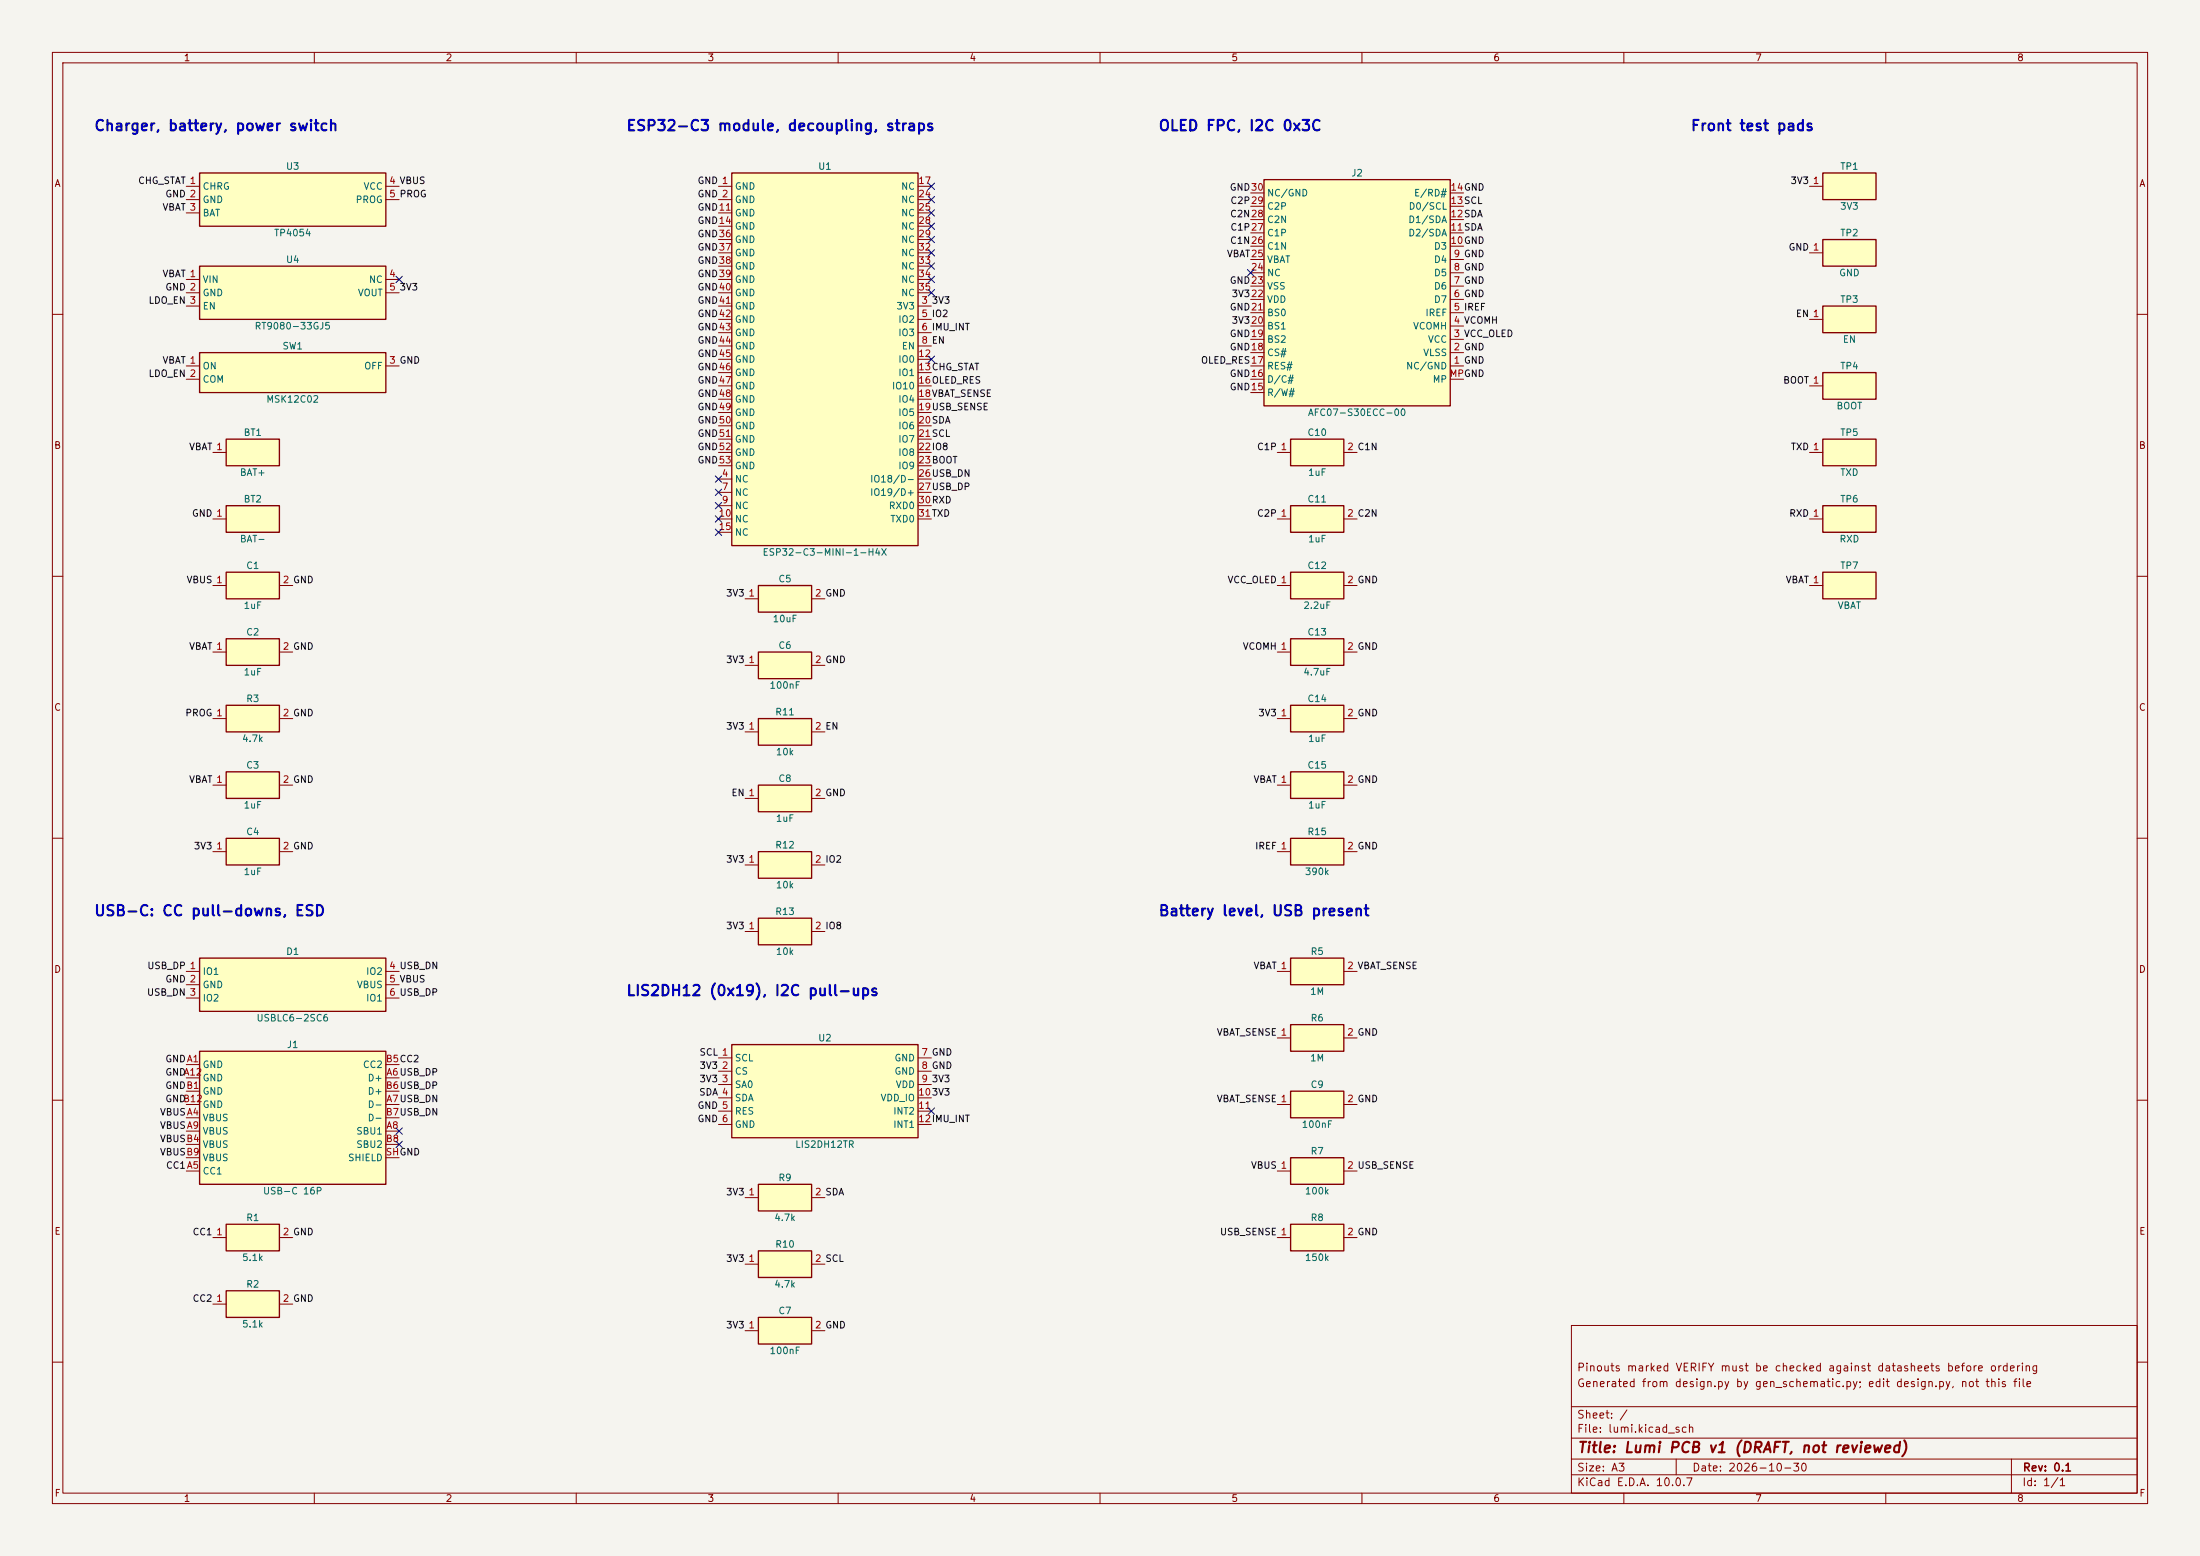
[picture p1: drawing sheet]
<svg xmlns="http://www.w3.org/2000/svg" width="420mm" height="297mm" viewBox="0 0 420 297" stroke-linecap="round" stroke-linejoin="round" font-family="sans-serif">
<path d="M0 0h420v297h-420z" fill="#f5f4ef" stroke="#f5f4ef" stroke-width=".19"/>
<g fill="none" stroke="#840000" stroke-width=".19">
<path d="M10 10h400v277h-400zM12 12h396v273h-396zM60 10v2M110 10v2M160 10v2M210 10v2M260 10v2M310 10v2M360 10v2M10 60h2M408 60h2M10 110h2"/>
<path d="M408 110h2M10 160h2M408 160h2M10 210h2M408 210h2M300 253h108v32h-108zM10 260h2M300 278.5h108M300 274.5h108M300 268.5h108M320 278.5v3M384 278.5v6.5"/>
<path d="M408 260h2M60 285v2M110 285v2M160 285v2M210 285v2M260 285v2M300 281.5h108M310 285v2M360 285v2"/>
</g>
<path d="M246.4 96.5h10.1v5.1h-10.1z" fill="#ffffc2"/>
<path d="M246.4 96.5h10.1v5.1h-10.1z" fill="none" stroke="#840000" stroke-width=".25"/>
<path d="M243.8 99.1h2.6M256.5 99.1h2.6" fill="none" stroke="#840000" stroke-width=".19"/>
<path d="M43.2 83.8h10.1v5.1h-10.1z" fill="#ffffc2"/>
<path d="M43.2 83.8h10.1v5.1h-10.1z" fill="none" stroke="#840000" stroke-width=".25"/>
<path d="M40.6 86.4h2.6" fill="none" stroke="#840000" stroke-width=".19"/>
<path d="M348 71.1h10.1v5.1h-10.1z" fill="#ffffc2"/>
<path d="M348 71.1h10.1v5.1h-10.1z" fill="none" stroke="#840000" stroke-width=".25"/>
<path d="M345.4 73.7h2.6" fill="none" stroke="#840000" stroke-width=".19"/>
<path d="M241.3 34.3h35.6v43.2h-35.6z" fill="#ffffc2"/>
<path d="M241.3 34.3h35.6v43.2h-35.6z" fill="none" stroke="#840000" stroke-width=".25"/>
<g fill="none" stroke="#840000" stroke-width=".19">
<path d="M238.8 39.4h2.5M238.8 36.8h2.5M276.9 39.4h2.5M276.9 36.8h2.5M238.8 59.7h2.5M238.8 57.2h2.5M238.8 54.6h2.5M238.8 52.1h2.5M238.8 49.5h2.5M238.8 47h2.5M238.8 44.5h2.5M238.8 41.9h2.5"/>
<path d="M276.9 59.7h2.5M276.9 57.2h2.5M276.9 54.6h2.5M276.9 52.1h2.5M276.9 49.5h2.5M276.9 47h2.5M276.9 44.5h2.5M276.9 41.9h2.5M238.8 69.9h2.5M238.8 67.3h2.5M238.8 64.8h2.5M238.8 62.2h2.5"/>
<path d="M238.8 74.9h2.5M238.8 72.4h2.5M276.9 69.9h2.5M276.9 67.3h2.5M276.9 64.8h2.5M276.9 62.2h2.5M276.9 72.4h2.5"/>
</g>
<path d="M144.8 162.6h10.1v5h-10.1z" fill="#ffffc2"/>
<path d="M144.8 162.6h10.1v5h-10.1z" fill="none" stroke="#840000" stroke-width=".25"/>
<path d="M142.2 165.1h2.6M154.9 165.1h2.6" fill="none" stroke="#840000" stroke-width=".19"/>
<path d="M144.8 251.5h10.1v5h-10.1z" fill="#ffffc2"/>
<path d="M144.8 251.5h10.1v5h-10.1z" fill="none" stroke="#840000" stroke-width=".25"/>
<path d="M142.2 254h2.6M154.9 254h2.6" fill="none" stroke="#840000" stroke-width=".19"/>
<path d="M144.8 111.8h10.1v5h-10.1z" fill="#ffffc2"/>
<path d="M144.8 111.8h10.1v5h-10.1z" fill="none" stroke="#840000" stroke-width=".25"/>
<path d="M142.2 114.3h2.6M154.9 114.3h2.6" fill="none" stroke="#840000" stroke-width=".19"/>
<path d="M144.8 175.3h10.1v5h-10.1z" fill="#ffffc2"/>
<path d="M144.8 175.3h10.1v5h-10.1z" fill="none" stroke="#840000" stroke-width=".25"/>
<path d="M142.2 177.8h2.6M154.9 177.8h2.6" fill="none" stroke="#840000" stroke-width=".19"/>
<path d="M348 33h10.1v5.1h-10.1z" fill="#ffffc2"/>
<path d="M348 33h10.1v5.1h-10.1z" fill="none" stroke="#840000" stroke-width=".25"/>
<path d="M345.4 35.6h2.6" fill="none" stroke="#840000" stroke-width=".19"/>
<path d="M144.8 124.5h10.1v5h-10.1z" fill="#ffffc2"/>
<path d="M144.8 124.5h10.1v5h-10.1z" fill="none" stroke="#840000" stroke-width=".25"/>
<path d="M142.2 127h2.6M154.9 127h2.6" fill="none" stroke="#840000" stroke-width=".19"/>
<path d="M348 96.5h10.1v5.1h-10.1z" fill="#ffffc2"/>
<path d="M348 96.5h10.1v5.1h-10.1z" fill="none" stroke="#840000" stroke-width=".25"/>
<path d="M345.4 99.1h2.6" fill="none" stroke="#840000" stroke-width=".19"/>
<path d="M43.2 233.7h10.1v5.1h-10.1z" fill="#ffffc2"/>
<path d="M43.2 233.7h10.1v5.1h-10.1z" fill="none" stroke="#840000" stroke-width=".25"/>
<path d="M40.6 236.2h2.6M53.3 236.2h2.6" fill="none" stroke="#840000" stroke-width=".19"/>
<path d="M38.1 182.9h35.6v10.1h-35.6z" fill="#ffffc2"/>
<path d="M38.1 182.9h35.6v10.1h-35.6z" fill="none" stroke="#840000" stroke-width=".25"/>
<path d="M35.6 185.4h2.5M35.6 188h2.5M35.6 190.5h2.5M73.7 185.4h2.5M73.7 188h2.5M73.7 190.5h2.5" fill="none" stroke="#840000" stroke-width=".19"/>
<path d="M43.2 147.3h10.1v5.1h-10.1z" fill="#ffffc2"/>
<path d="M43.2 147.3h10.1v5.1h-10.1z" fill="none" stroke="#840000" stroke-width=".25"/>
<path d="M40.6 149.9h2.6M53.3 149.9h2.6" fill="none" stroke="#840000" stroke-width=".19"/>
<path d="M43.2 134.6h10.1v5.1h-10.1z" fill="#ffffc2"/>
<path d="M43.2 134.6h10.1v5.1h-10.1z" fill="none" stroke="#840000" stroke-width=".25"/>
<path d="M40.6 137.2h2.6M53.3 137.2h2.6" fill="none" stroke="#840000" stroke-width=".19"/>
<path d="M43.2 121.9h10.1v5.1h-10.1z" fill="#ffffc2"/>
<path d="M43.2 121.9h10.1v5.1h-10.1z" fill="none" stroke="#840000" stroke-width=".25"/>
<path d="M40.6 124.5h2.6M53.3 124.5h2.6" fill="none" stroke="#840000" stroke-width=".19"/>
<path d="M43.2 109.2h10.1v5.1h-10.1z" fill="#ffffc2"/>
<path d="M43.2 109.2h10.1v5.1h-10.1z" fill="none" stroke="#840000" stroke-width=".25"/>
<path d="M40.6 111.8h2.6M53.3 111.8h2.6" fill="none" stroke="#840000" stroke-width=".19"/>
<path d="M246.4 182.9h10.1v5.1h-10.1z" fill="#ffffc2"/>
<path d="M246.4 182.9h10.1v5.1h-10.1z" fill="none" stroke="#840000" stroke-width=".25"/>
<path d="M243.8 185.4h2.6M256.5 185.4h2.6" fill="none" stroke="#840000" stroke-width=".19"/>
<path d="M43.2 96.5h10.1v5.1h-10.1z" fill="#ffffc2"/>
<path d="M43.2 96.5h10.1v5.1h-10.1z" fill="none" stroke="#840000" stroke-width=".25"/>
<path d="M40.6 99.1h2.6" fill="none" stroke="#840000" stroke-width=".19"/>
<path d="M38.1 200.7h35.6v25.4h-35.6z" fill="#ffffc2"/>
<path d="M38.1 200.7h35.6v25.4h-35.6z" fill="none" stroke="#840000" stroke-width=".25"/>
<g fill="none" stroke="#840000" stroke-width=".19">
<path d="M35.6 203.2h2.5M35.6 213.4h2.5M35.6 205.7h2.5M35.6 210.8h2.5M35.6 215.9h2.5M35.6 208.3h2.5M35.6 218.4h2.5M73.7 203.2h2.5M73.7 213.4h2.5M73.7 205.7h2.5M73.7 210.8h2.5M73.7 215.9h2.5"/>
<path d="M73.7 208.3h2.5M73.7 218.4h2.5M35.6 223.5h2.5M35.6 221h2.5M73.7 221h2.5"/>
</g>
<path d="M246.4 83.8h10.1v5.1h-10.1z" fill="#ffffc2"/>
<path d="M246.4 83.8h10.1v5.1h-10.1z" fill="none" stroke="#840000" stroke-width=".25"/>
<path d="M243.8 86.4h2.6M256.5 86.4h2.6" fill="none" stroke="#840000" stroke-width=".19"/>
<path d="M246.4 109.2h10.1v5.1h-10.1z" fill="#ffffc2"/>
<path d="M246.4 109.2h10.1v5.1h-10.1z" fill="none" stroke="#840000" stroke-width=".25"/>
<path d="M243.8 111.8h2.6M256.5 111.8h2.6" fill="none" stroke="#840000" stroke-width=".19"/>
<path d="M139.7 33h35.6v71.1h-35.6z" fill="#ffffc2"/>
<path d="M139.7 33h35.6v71.1h-35.6z" fill="none" stroke="#840000" stroke-width=".25"/>
<g fill="none" stroke="#840000" stroke-width=".19">
<path d="M137.2 35.6h2.5M137.2 38.1h2.5M175.3 35.6h2.5M175.3 38.1h2.5M137.2 58.4h2.5M137.2 40.6h2.5M137.2 43.2h2.5M137.2 45.7h2.5M137.2 48.3h2.5M137.2 50.8h2.5M137.2 53.3h2.5M137.2 55.9h2.5"/>
<path d="M175.3 58.4h2.5M175.3 40.6h2.5M175.3 43.2h2.5M175.3 45.7h2.5M175.3 48.3h2.5M175.3 50.8h2.5M175.3 53.3h2.5M175.3 55.9h2.5M137.2 61h2.5M137.2 63.5h2.5M137.2 66h2.5M137.2 68.6h2.5"/>
<path d="M137.2 71.1h2.5M137.2 73.7h2.5M137.2 76.2h2.5M137.2 78.7h2.5M175.3 61h2.5M175.3 63.5h2.5M175.3 66h2.5M175.3 68.6h2.5M175.3 71.1h2.5M175.3 73.7h2.5M175.3 76.2h2.5M175.3 78.7h2.5"/>
<path d="M137.2 91.4h2.5M137.2 94h2.5M137.2 96.5h2.5M137.2 99.1h2.5M137.2 81.3h2.5M137.2 83.8h2.5M137.2 86.4h2.5M137.2 88.9h2.5M175.3 91.4h2.5M175.3 94h2.5M175.3 96.5h2.5M175.3 99.1h2.5"/>
<path d="M175.3 81.3h2.5M175.3 83.8h2.5M175.3 86.4h2.5M175.3 88.9h2.5M137.2 101.6h2.5"/>
</g>
<path d="M139.7 199.4h35.6v17.8h-35.6z" fill="#ffffc2"/>
<path d="M139.7 199.4h35.6v17.8h-35.6z" fill="none" stroke="#840000" stroke-width=".25"/>
<path d="M137.2 201.9h2.5M137.2 204.5h2.5M137.2 207h2.5M137.2 209.6h2.5M137.2 212.1h2.5M137.2 214.6h2.5M175.3 201.9h2.5M175.3 204.5h2.5M175.3 207h2.5M175.3 209.6h2.5M175.3 212.1h2.5M175.3 214.6h2.5" fill="none" stroke="#840000" stroke-width=".19"/>
<path d="M348 109.2h10.1v5.1h-10.1z" fill="#ffffc2"/>
<path d="M348 109.2h10.1v5.1h-10.1z" fill="none" stroke="#840000" stroke-width=".25"/>
<path d="M345.4 111.8h2.6" fill="none" stroke="#840000" stroke-width=".19"/>
<path d="M144.8 137.2h10.1v5h-10.1z" fill="#ffffc2"/>
<path d="M144.8 137.2h10.1v5h-10.1z" fill="none" stroke="#840000" stroke-width=".25"/>
<path d="M142.2 139.7h2.6M154.9 139.7h2.6" fill="none" stroke="#840000" stroke-width=".19"/>
<path d="M38.1 50.8h35.6v10.2h-35.6z" fill="#ffffc2"/>
<path d="M38.1 50.8h35.6v10.2h-35.6z" fill="none" stroke="#840000" stroke-width=".25"/>
<path d="M35.6 53.3h2.5M35.6 55.9h2.5M35.6 58.4h2.5M73.7 53.3h2.5M73.7 55.9h2.5" fill="none" stroke="#840000" stroke-width=".19"/>
<path d="M43.2 246.4h10.1v5.1h-10.1z" fill="#ffffc2"/>
<path d="M43.2 246.4h10.1v5.1h-10.1z" fill="none" stroke="#840000" stroke-width=".25"/>
<path d="M40.6 248.9h2.6M53.3 248.9h2.6" fill="none" stroke="#840000" stroke-width=".19"/>
<path d="M144.8 226.1h10.1v5h-10.1z" fill="#ffffc2"/>
<path d="M144.8 226.1h10.1v5h-10.1z" fill="none" stroke="#840000" stroke-width=".25"/>
<path d="M142.2 228.6h2.6M154.9 228.6h2.6" fill="none" stroke="#840000" stroke-width=".19"/>
<path d="M38.1 33h35.6v10.2h-35.6z" fill="#ffffc2"/>
<path d="M38.1 33h35.6v10.2h-35.6z" fill="none" stroke="#840000" stroke-width=".25"/>
<path d="M35.6 35.6h2.5M35.6 38.1h2.5M73.7 35.6h2.5M73.7 38.1h2.5M35.6 40.6h2.5" fill="none" stroke="#840000" stroke-width=".19"/>
<path d="M38.1 67.3h35.6v7.6h-35.6z" fill="#ffffc2"/>
<path d="M38.1 67.3h35.6v7.6h-35.6z" fill="none" stroke="#840000" stroke-width=".25"/>
<path d="M35.6 69.9h2.5M35.6 72.4h2.5M73.7 69.9h2.5" fill="none" stroke="#840000" stroke-width=".19"/>
<path d="M348 83.8h10.1v5.1h-10.1z" fill="#ffffc2"/>
<path d="M348 83.8h10.1v5.1h-10.1z" fill="none" stroke="#840000" stroke-width=".25"/>
<path d="M345.4 86.4h2.6" fill="none" stroke="#840000" stroke-width=".19"/>
<path d="M348 58.4h10.1v5.1h-10.1z" fill="#ffffc2"/>
<path d="M348 58.4h10.1v5.1h-10.1z" fill="none" stroke="#840000" stroke-width=".25"/>
<path d="M345.4 61h2.6" fill="none" stroke="#840000" stroke-width=".19"/>
<path d="M144.8 149.9h10.1v5h-10.1z" fill="#ffffc2"/>
<path d="M144.8 149.9h10.1v5h-10.1z" fill="none" stroke="#840000" stroke-width=".25"/>
<path d="M142.2 152.4h2.6M154.9 152.4h2.6" fill="none" stroke="#840000" stroke-width=".19"/>
<path d="M348 45.7h10.1v5.1h-10.1z" fill="#ffffc2"/>
<path d="M348 45.7h10.1v5.1h-10.1z" fill="none" stroke="#840000" stroke-width=".25"/>
<path d="M345.4 48.3h2.6" fill="none" stroke="#840000" stroke-width=".19"/>
<path d="M144.8 238.8h10.1v5h-10.1z" fill="#ffffc2"/>
<path d="M144.8 238.8h10.1v5h-10.1z" fill="none" stroke="#840000" stroke-width=".25"/>
<path d="M142.2 241.3h2.6M154.9 241.3h2.6" fill="none" stroke="#840000" stroke-width=".19"/>
<path d="M43.2 160h10.1v5.1h-10.1z" fill="#ffffc2"/>
<path d="M43.2 160h10.1v5.1h-10.1z" fill="none" stroke="#840000" stroke-width=".25"/>
<path d="M40.6 162.6h2.6M53.3 162.6h2.6" fill="none" stroke="#840000" stroke-width=".19"/>
<path d="M246.4 147.3h10.1v5.1h-10.1z" fill="#ffffc2"/>
<path d="M246.4 147.3h10.1v5.1h-10.1z" fill="none" stroke="#840000" stroke-width=".25"/>
<path d="M243.8 149.9h2.6M256.5 149.9h2.6" fill="none" stroke="#840000" stroke-width=".19"/>
<path d="M246.4 160h10.1v5.1h-10.1z" fill="#ffffc2"/>
<path d="M246.4 160h10.1v5.1h-10.1z" fill="none" stroke="#840000" stroke-width=".25"/>
<path d="M243.8 162.6h2.6M256.5 162.6h2.6" fill="none" stroke="#840000" stroke-width=".19"/>
<path d="M246.4 195.6h10.1v5.1h-10.1z" fill="#ffffc2"/>
<path d="M246.4 195.6h10.1v5.1h-10.1z" fill="none" stroke="#840000" stroke-width=".25"/>
<path d="M243.8 198.1h2.6M256.5 198.1h2.6" fill="none" stroke="#840000" stroke-width=".19"/>
<path d="M246.4 208.3h10.1v5.1h-10.1z" fill="#ffffc2"/>
<path d="M246.4 208.3h10.1v5.1h-10.1z" fill="none" stroke="#840000" stroke-width=".25"/>
<path d="M243.8 210.8h2.6M256.5 210.8h2.6" fill="none" stroke="#840000" stroke-width=".19"/>
<path d="M246.4 221h10.1v5.1h-10.1z" fill="#ffffc2"/>
<path d="M246.4 221h10.1v5.1h-10.1z" fill="none" stroke="#840000" stroke-width=".25"/>
<path d="M243.8 223.5h2.6M256.5 223.5h2.6" fill="none" stroke="#840000" stroke-width=".19"/>
<path d="M246.4 233.7h10.1v5.1h-10.1z" fill="#ffffc2"/>
<path d="M246.4 233.7h10.1v5.1h-10.1z" fill="none" stroke="#840000" stroke-width=".25"/>
<path d="M243.8 236.2h2.6M256.5 236.2h2.6" fill="none" stroke="#840000" stroke-width=".19"/>
<path d="M246.4 121.9h10.1v5.1h-10.1z" fill="#ffffc2"/>
<path d="M246.4 121.9h10.1v5.1h-10.1z" fill="none" stroke="#840000" stroke-width=".25"/>
<path d="M243.8 124.5h2.6M256.5 124.5h2.6" fill="none" stroke="#840000" stroke-width=".19"/>
<path d="M246.4 134.6h10.1v5.1h-10.1z" fill="#ffffc2"/>
<path d="M246.4 134.6h10.1v5.1h-10.1z" fill="none" stroke="#840000" stroke-width=".25"/>
<path d="M243.8 137.2h2.6M256.5 137.2h2.6" fill="none" stroke="#840000" stroke-width=".19"/>
<g fill="none" stroke="#000084" stroke-width=".19">
<path d="M177.2 37.5l1.2 1.2M177.2 35l1.2 1.2M178.4 37.5l-1.2 1.2M178.4 35l-1.2 1.2M75.6 52.7l1.2 1.2M76.8 52.7l-1.2 1.2M177.2 55.3l1.2 1.2M177.2 42.6l1.2 1.2M177.2 50.2l1.2 1.2M177.2 45.1l1.2 1.2M177.2 40l1.2 1.2M177.2 52.7l1.2 1.2"/>
<path d="M177.2 47.7l1.2 1.2M178.4 55.3l-1.2 1.2M178.4 42.6l-1.2 1.2M178.4 50.2l-1.2 1.2M178.4 45.1l-1.2 1.2M178.4 40l-1.2 1.2M178.4 52.7l-1.2 1.2M178.4 47.7l-1.2 1.2M238.2 51.5l1.2 1.2M239.4 51.5l-1.2 1.2M177.2 68l1.2 1.2M178.4 68l-1.2 1.2"/>
<path d="M136.6 90.8l1.2 1.2M136.6 93.4l1.2 1.2M136.6 95.9l1.2 1.2M136.6 98.5l1.2 1.2M137.8 90.8l-1.2 1.2M137.8 93.4l-1.2 1.2M137.8 95.9l-1.2 1.2M137.8 98.5l-1.2 1.2M136.6 101l1.2 1.2M137.8 101l-1.2 1.2M75.6 215.3l1.2 1.2M75.6 217.8l1.2 1.2"/>
<path d="M76.8 215.3l-1.2 1.2M76.8 217.8l-1.2 1.2M177.2 211.5l1.2 1.2M178.4 211.5l-1.2 1.2"/>
</g>
<g font-size="2" fill="#0000c2">
<text x="17.8" y="25.5">Charger, battery, power switch</text>
<text x="119.4" y="25.5">ESP32-C3 module, decoupling, straps</text>
<text x="221" y="25.5">OLED FPC, I2C 0x3C</text>
<text x="322.6" y="25.5">Front test pads</text>
<text x="17.8" y="175.3">USB-C: CC pull-downs, ESD</text>
<text x="221" y="175.3">Battery level, USB present</text>
<text x="119.4" y="190.6">LIS2DH12 (0x19), I2C pull-ups</text>
</g>
<text font-size="2" fill="#840000" x="301" y="277.8">Title: Lumi PCB v1 (DRAFT, not reviewed)</text>
<g font-size="1.5" fill="#840000">
<text x="300.9" y="262.1">Pinouts marked VERIFY must be checked against datasheets before ordering</text>
<text x="300.9" y="265.1">Generated from design.py by gen_schematic.py; edit design.py, not this file</text>
<text x="300.9" y="273.8">File: lumi.kicad_sch</text>
<text x="300.9" y="271.1">Sheet: /</text>
<text x="300.9" y="281.2">Size: A3</text>
<text x="322.9" y="281.2">Date: 2026-10-30</text>
<text x="386" y="281.2">Rev: 0.1</text>
<text x="300.9" y="284">KiCad E.D.A. 10.0.7</text>
<text x="385.9" y="284">Id: 1/1</text>
</g>
<g font-size="1.3" fill="#840000">
<text x="35" y="12">1</text>
<text x="85" y="12">2</text>
<text x="135" y="12">3</text>
<text x="185" y="12">4</text>
<text x="235" y="12">5</text>
<text x="285" y="12">6</text>
<text x="335" y="12">7</text>
<text x="385" y="12">8</text>
<text x="10.3" y="36">A</text>
<text x="408.3" y="36">A</text>
<text x="10.2" y="86">B</text>
<text x="408.2" y="86">B</text>
<text x="10.2" y="136">C</text>
<text x="408.2" y="136">C</text>
<text x="10.2" y="186">D</text>
<text x="408.2" y="186">D</text>
<text x="10.3" y="236">E</text>
<text x="408.3" y="236">E</text>
<text x="10.3" y="286">F</text>
<text x="35" y="287">1</text>
<text x="85" y="287">2</text>
<text x="135" y="287">3</text>
<text x="185" y="287">4</text>
<text x="235" y="287">5</text>
<text x="285" y="287">6</text>
<text x="335" y="287">7</text>
<text x="385" y="287">8</text>
<text x="408.3" y="286">F</text>
</g>
<g font-size="1.3" fill="#0f0f0f">
<text x="26.3" y="35.4">CHG_STAT 1</text>
<text x="133.1" y="35.4">GND 1</text>
<text x="341.7" y="35.4">3V3</text>
<text x="30.9" y="40.5">VBAT 3</text>
<text x="31.5" y="38">GND 2</text>
<text x="133.1" y="38">GND 2</text>
<text x="133.1" y="40.5">GND11</text>
<text x="234.7" y="36.7">GND30</text>
<text x="234.7" y="41.8">C2N28</text>
<text x="234.8" y="39.2">C2P29</text>
<text x="133.1" y="43.1">GND14</text>
<text x="133.1" y="45.6">GND36</text>
<text x="234.7" y="46.9">C1N26</text>
<text x="234.8" y="44.3">C1P27</text>
<text x="30.9" y="53.2">VBAT 1</text>
<text x="133.1" y="48.1">GND37</text>
<text x="133.1" y="50.7">GND38</text>
<text x="133.1" y="53.2">GND39</text>
<text x="234.1" y="49.4">VBAT25</text>
<text x="341.3" y="48.1">GND 1</text>
<text x="28.3" y="58.3">LDO_EN 3</text>
<text x="31.5" y="55.8">GND 2</text>
<text x="76.2" y="55.8">3V3</text>
<text x="133.1" y="58.3">GND41</text>
<text x="133.1" y="55.8">GND40</text>
<text x="177.8" y="58.3">3V3</text>
<text x="234.7" y="54.5">GND23</text>
<text x="234.7" y="59.6">GND21</text>
<text x="235" y="57">3V322</text>
<text x="133.1" y="60.8">GND42</text>
<text x="133.1" y="63.4">GND43</text>
<text x="133.1" y="65.9">GND44</text>
<text x="234.7" y="64.6">GND19</text>
<text x="235" y="62.1">3V320</text>
<text x="342.7" y="60.8">EN 1</text>
<text x="30.9" y="69.7">VBAT 1</text>
<text x="133.1" y="68.5">GND45</text>
<text x="133.1" y="71">GND46</text>
<text x="229.2" y="69.7">OLED_RES17</text>
<text x="234.7" y="67.2">GND18</text>
<text x="28.3" y="72.3">LDO_EN 2</text>
<text x="133.1" y="73.5">GND47</text>
<text x="133.1" y="76.1">GND48</text>
<text x="234.7" y="72.3">GND16</text>
<text x="234.7" y="74.8">GND15</text>
<text x="340.3" y="73.5">BOOT 1</text>
<text x="133.1" y="78.6">GND49</text>
<text x="133.1" y="81.2">GND50</text>
<text x="133.1" y="83.7">GND51</text>
<text x="36" y="86.2">VBAT 1</text>
<text x="133.1" y="86.2">GND52</text>
<text x="133.1" y="88.8">GND53</text>
<text x="239.9" y="86.2">C1P 1</text>
<text x="341.8" y="86.2">TXD 1</text>
<text x="36.5" y="98.9">GND 1</text>
<text x="239.9" y="98.9">C2P 1</text>
<text x="341.5" y="98.9">RXD 1</text>
<text x="35.5" y="111.6">VBUS 1</text>
<text x="234.2" y="111.6">VCC_OLED 1</text>
<text x="340.8" y="111.6">VBAT 1</text>
<text x="138.5" y="114.2">3V3</text>
<text x="36" y="124.3">VBAT 1</text>
<text x="237.1" y="124.3">VCOMH 1</text>
<text x="138.5" y="126.9">3V3</text>
<text x="35.3" y="137">PROG 1</text>
<text x="240.1" y="137">3V3</text>
<text x="138.5" y="139.6">3V3</text>
<text x="36" y="149.7">VBAT 1</text>
<text x="239.2" y="149.7">VBAT 1</text>
<text x="139.5" y="152.3">EN 1</text>
<text x="36.9" y="162.4">3V3</text>
<text x="138.5" y="165">3V3</text>
<text x="239.5" y="162.4">IREF 1</text>
<text x="138.5" y="177.7">3V3</text>
<text x="28" y="185.3">USB_DP 1</text>
<text x="239.2" y="185.3">VBAT 1</text>
<text x="28" y="190.4">USB_DN 3</text>
<text x="31.5" y="187.8">GND 2</text>
<text x="232.2" y="198">VBAT_SENSE 1</text>
<text x="31.5" y="203.1">GNDA1</text>
<text x="133.4" y="201.8">SCL 1</text>
<text x="31.5" y="205.6">GND</text>
<text x="31.5" y="208.2">GNDB1</text>
<text x="133.4" y="209.4">SDA 4</text>
<text x="133.4" y="206.9">3V3</text>
<text x="133.4" y="204.3">3V3</text>
<text x="177.8" y="206.9">3V3</text>
<text x="30.4" y="213.2">VBUSA4</text>
<text x="30.4" y="215.8">VBUSA9</text>
<text x="31.5" y="210.7">GND</text>
<text x="133.1" y="214.5">GND 6</text>
<text x="133.1" y="212">GND 5</text>
<text x="232.2" y="210.7">VBAT_SENSE 1</text>
<text x="30.4" y="218.3">VBUSB4</text>
<text x="30.4" y="220.9">VBUSB9</text>
<text x="31.6" y="223.4">CC1A5</text>
<text x="238.7" y="223.4">VBUS 1</text>
<text x="138.5" y="228.5">3V3</text>
<text x="36.7" y="236.1">CC1</text>
<text x="232.8" y="236.1">USB_SENSE 1</text>
<text x="138.5" y="241.2">3V3</text>
<text x="36.7" y="248.8">CC2</text>
<text x="138.5" y="253.9">3V3</text>
</g>
<g font-size="1.3" fill="#006464">
<text x="54.5" y="32.7">U3</text>
<text x="156.1" y="32.7">U1</text>
<text x="257.9" y="34">J2</text>
<text x="351.2" y="32.7">TP1</text>
<text x="38.6" y="36.5">CHRG</text>
<text x="38.6" y="39.1">GND</text>
<text x="38.6" y="41.6">BAT</text>
<text x="67.8" y="39.1">PROG</text>
<text x="69.3" y="36.5">VCC</text>
<text x="140.2" y="36.5">GND</text>
<text x="140.2" y="39.1">GND</text>
<text x="140.2" y="41.6">GND</text>
<text x="171.9" y="36.5">NC</text>
<text x="171.9" y="39.1">NC</text>
<text x="171.9" y="41.6">NC</text>
<text x="241.8" y="40.3">C2P</text>
<text x="241.8" y="37.8">NC/GND</text>
<text x="268.8" y="40.3">D0/SCL</text>
<text x="269.8" y="37.8">E/RD#</text>
<text x="351.2" y="40.3">3V3</text>
<text x="52.2" y="45.4">TP4054</text>
<text x="140.2" y="44.1">GND</text>
<text x="140.2" y="46.7">GND</text>
<text x="171.9" y="44.1">NC</text>
<text x="171.9" y="46.7">NC</text>
<text x="241.8" y="48">C1N</text>
<text x="241.8" y="45.4">C1P</text>
<text x="241.8" y="42.9">C2N</text>
<text x="268.7" y="45.4">D2/SDA</text>
<text x="268.7" y="42.9">D1/SDA</text>
<text x="273.6" y="48">D3</text>
<text x="351.2" y="45.4">TP2</text>
<text x="54.5" y="50.5">U4</text>
<text x="140.2" y="49.2">GND</text>
<text x="140.2" y="51.8">GND</text>
<text x="171.9" y="49.2">NC</text>
<text x="171.9" y="51.8">NC</text>
<text x="241.8" y="53">NC</text>
<text x="241.8" y="50.5">VBAT</text>
<text x="273.6" y="53">D5</text>
<text x="273.6" y="50.5">D4</text>
<text x="351" y="53">GND</text>
<text x="38.6" y="54.3">VIN</text>
<text x="38.6" y="56.8">GND</text>
<text x="38.6" y="59.4">EN</text>
<text x="68.2" y="56.8">VOUT</text>
<text x="70.3" y="54.3">NC</text>
<text x="140.2" y="54.3">GND</text>
<text x="140.2" y="56.8">GND</text>
<text x="140.2" y="59.4">GND</text>
<text x="171" y="59.4">3V3</text>
<text x="171.9" y="54.3">NC</text>
<text x="171.9" y="56.8">NC</text>
<text x="241.8" y="58.1">VDD</text>
<text x="241.8" y="55.6">VSS</text>
<text x="273.6" y="58.1">D7</text>
<text x="273.6" y="55.6">D6</text>
<text x="351.2" y="58.1">TP3</text>
<text x="48.5" y="63.2">RT9080-33GJ5</text>
<text x="140.2" y="61.9">GND</text>
<text x="140.2" y="64.5">GND</text>
<text x="171.4" y="61.9">IO2</text>
<text x="171.4" y="64.5">IO3</text>
<text x="241.8" y="65.7">BS2</text>
<text x="241.8" y="63.2">BS1</text>
<text x="241.8" y="60.7">BS0</text>
<text x="269.7" y="63.2">VCOMH</text>
<text x="272" y="60.7">IREF</text>
<text x="272.5" y="65.7">VCC</text>
<text x="351.7" y="65.7">EN</text>
<text x="38.6" y="70.8">ON</text>
<text x="53.8" y="67">SW1</text>
<text x="69.4" y="70.8">OFF</text>
<text x="140.2" y="67">GND</text>
<text x="140.2" y="69.5">GND</text>
<text x="171.4" y="69.5">IO0</text>
<text x="172" y="67">EN</text>
<text x="241.8" y="70.8">RES#</text>
<text x="241.8" y="68.3">CS#</text>
<text x="268.3" y="70.8">NC/GND</text>
<text x="271.6" y="68.3">VLSS</text>
<text x="351.2" y="70.8">TP4</text>
<text x="38.6" y="73.4">COM</text>
<text x="50.7" y="77.2">MSK12C02</text>
<text x="140.2" y="72.1">GND</text>
<text x="140.2" y="74.6">GND</text>
<text x="140.2" y="77.2">GND</text>
<text x="170.2" y="74.6">IO10</text>
<text x="171.4" y="72.1">IO1</text>
<text x="171.4" y="77.2">IO4</text>
<text x="241.8" y="75.9">R/W#</text>
<text x="241.8" y="73.4">D/C#</text>
<text x="273.4" y="73.4">MP</text>
<text x="46.4" y="83.5">BT1</text>
<text x="140.2" y="79.7">GND</text>
<text x="140.2" y="82.2">GND</text>
<text x="171.4" y="79.7">IO5</text>
<text x="171.4" y="82.2">IO6</text>
<text x="249.5" y="83.5">C10</text>
<text x="249.6" y="79.7">AFC07-S30ECC-00</text>
<text x="350.5" y="78.4">BOOT</text>
<text x="351.2" y="83.5">TP5</text>
<text x="140.2" y="84.8">GND</text>
<text x="140.2" y="87.3">GND</text>
<text x="140.2" y="89.9">GND</text>
<text x="171.4" y="84.8">IO7</text>
<text x="171.4" y="87.3">IO8</text>
<text x="171.4" y="89.9">IO9</text>
<text x="45.7" y="91.1">BAT+</text>
<text x="140.2" y="92.4">NC</text>
<text x="140.2" y="94.9">NC</text>
<text x="166" y="92.4">IO18/D-</text>
<text x="166" y="94.9">IO19/D+</text>
<text x="249.6" y="91.1">1uF</text>
<text x="351.2" y="91.1">TXD</text>
<text x="46.4" y="96.2">BT2</text>
<text x="140.2" y="97.5">NC</text>
<text x="140.2" y="100">NC</text>
<text x="169.6" y="97.5">RXD0</text>
<text x="169.9" y="100">TXD0</text>
<text x="249.5" y="96.2">C11</text>
<text x="351.2" y="96.2">TP6</text>
<text x="45.7" y="103.8">BAT-</text>
<text x="140.2" y="102.6">NC</text>
<text x="145.5" y="106.4">ESP32-C3-MINI-1-H4X</text>
<text x="249.6" y="103.8">1uF</text>
<text x="351.1" y="103.8">RXD</text>
<text x="46.9" y="108.9">C1</text>
<text x="148.5" y="111.5">C5</text>
<text x="249.5" y="108.9">C12</text>
<text x="351.2" y="108.9">TP7</text>
<text x="46.4" y="116.5">1uF</text>
<text x="147.4" y="119.1">10uF</text>
<text x="248.7" y="116.5">2.2uF</text>
<text x="350.7" y="116.5">VBAT</text>
<text x="46.9" y="121.6">C2</text>
<text x="148.5" y="124.2">C6</text>
<text x="249.5" y="121.6">C13</text>
<text x="46.4" y="129.2">1uF</text>
<text x="146.8" y="131.8">100nF</text>
<text x="248.7" y="129.2">4.7uF</text>
<text x="46.9" y="134.3">R3</text>
<text x="147.9" y="136.9">R11</text>
<text x="249.5" y="134.3">C14</text>
<text x="46.1" y="141.9">4.7k</text>
<text x="249.6" y="141.9">1uF</text>
<text x="46.9" y="147">C3</text>
<text x="148" y="144.5">10k</text>
<text x="148.5" y="149.6">C8</text>
<text x="249.5" y="147">C15</text>
<text x="46.4" y="154.6">1uF</text>
<text x="249.6" y="154.6">1uF</text>
<text x="46.9" y="159.7">C4</text>
<text x="148" y="157.2">1uF</text>
<text x="249.5" y="159.7">R15</text>
<text x="46.4" y="167.3">1uF</text>
<text x="147.9" y="162.3">R12</text>
<text x="249" y="167.3">390k</text>
<text x="148" y="169.9">10k</text>
<text x="147.9" y="175">R13</text>
<text x="54.5" y="182.6">D1</text>
<text x="148" y="182.6">10k</text>
<text x="250.1" y="182.6">R5</text>
<text x="38.6" y="186.4">IO1</text>
<text x="38.6" y="188.9">GND</text>
<text x="38.6" y="191.5">IO2</text>
<text x="68" y="188.9">VBUS</text>
<text x="69.8" y="186.4">IO2</text>
<text x="69.8" y="191.5">IO1</text>
<text x="250" y="190.2">1M</text>
<text x="48.9" y="195.3">USBLC6-2SC6</text>
<text x="250.1" y="195.3">R6</text>
<text x="54.7" y="200.4">J1</text>
<text x="140.2" y="202.9">SCL</text>
<text x="156.1" y="199.1">U2</text>
<text x="170.7" y="202.9">GND</text>
<text x="250" y="202.9">1M</text>
<text x="38.6" y="204.2">GND</text>
<text x="38.6" y="206.7">GND</text>
<text x="38.6" y="209.2">GND</text>
<text x="69.2" y="204.2">CC2</text>
<text x="70.1" y="206.7">D+</text>
<text x="70.1" y="209.2">D+</text>
<text x="140.2" y="205.4">CS</text>
<text x="140.2" y="208">SA0</text>
<text x="170.7" y="205.4">GND</text>
<text x="170.9" y="208">VDD</text>
<text x="250.1" y="208">C9</text>
<text x="38.6" y="214.3">VBUS</text>
<text x="38.6" y="211.8">GND</text>
<text x="70.1" y="211.8">D-</text>
<text x="70.1" y="214.3">D-</text>
<text x="140.2" y="210.5">SDA</text>
<text x="140.2" y="213.1">RES</text>
<text x="140.2" y="215.6">GND</text>
<text x="168" y="210.5">VDD_IO</text>
<text x="170.4" y="213.1">INT2</text>
<text x="170.4" y="215.6">INT1</text>
<text x="248.4" y="215.6">100nF</text>
<text x="38.6" y="216.9">VBUS</text>
<text x="38.6" y="219.4">VBUS</text>
<text x="38.6" y="221.9">VBUS</text>
<text x="66.3" y="221.9">SHIELD</text>
<text x="67.9" y="216.9">SBU1</text>
<text x="67.9" y="219.4">SBU2</text>
<text x="151.7" y="219.4">LIS2DH12TR</text>
<text x="250.1" y="220.7">R7</text>
<text x="38.6" y="224.5">CC1</text>
<text x="148.5" y="225.8">R9</text>
<text x="46.9" y="233.4">R1</text>
<text x="50.1" y="228.3">USB-C 16P</text>
<text x="147.7" y="233.4">4.7k</text>
<text x="249" y="228.3">100k</text>
<text x="250.1" y="233.4">R8</text>
<text x="147.9" y="238.5">R10</text>
<text x="46.1" y="241">5.1k</text>
<text x="249" y="241">150k</text>
<text x="46.9" y="246.1">R2</text>
<text x="147.7" y="246.1">4.7k</text>
<text x="148.5" y="251.2">C7</text>
<text x="46.1" y="253.7">5.1k</text>
<text x="146.8" y="258.8">100nF</text>
</g>
<g font-size="1.3" fill="#a90000">
<text x="74.2" y="35.4">4 VBUS</text>
<text x="175.2" y="35.4">17</text>
<text x="346" y="35.4">1</text>
<text x="74.2" y="38">5 PROG</text>
<text x="175.2" y="38">24</text>
<text x="175.2" y="40.5">25</text>
<text x="276.8" y="41.8">12SDA</text>
<text x="276.8" y="39.2">13SCL</text>
<text x="276.8" y="36.7">14GND</text>
<text x="175.2" y="43">28</text>
<text x="175.2" y="45.6">29</text>
<text x="276.8" y="46.9">10GND</text>
<text x="276.8" y="44.3">11SDA</text>
<text x="74.2" y="53.2">4</text>
<text x="175.2" y="48.1">32</text>
<text x="175.2" y="50.7">33</text>
<text x="175.2" y="53.2">34</text>
<text x="238.7" y="51.9">24</text>
<text x="277.4" y="51.9">8 GND</text>
<text x="277.4" y="49.4">9 GND</text>
<text x="74.2" y="55.7">5</text>
<text x="175.2" y="55.7">35</text>
<text x="175.8" y="58.3">3</text>
<text x="277.4" y="59.6">5 IREF</text>
<text x="277.4" y="57">6 GND</text>
<text x="277.4" y="54.5">7 GND</text>
<text x="175.8" y="60.8">5 IO2</text>
<text x="175.8" y="63.4">6 IMU_INT</text>
<text x="175.8" y="65.9">8 EN</text>
<text x="277.4" y="64.6">3 VCC_OLED</text>
<text x="277.4" y="62.1">4 VCOMH</text>
<text x="74.2" y="69.7">3 GND</text>
<text x="175.2" y="68.4">12</text>
<text x="175.2" y="71">13CHG_STAT</text>
<text x="277.4" y="69.7">1 GND</text>
<text x="277.4" y="67.2">2 GND</text>
<text x="175.2" y="73.5">16OLED_RES</text>
<text x="175.2" y="76.1">18VBAT_SENSE</text>
<text x="276.6" y="72.3">MPGND</text>
<text x="175.2" y="78.6">19USB_SENSE</text>
<text x="175.2" y="81.1">20SDA</text>
<text x="175.2" y="83.7">21SCL</text>
<text x="175.2" y="86.2">22IO8</text>
<text x="175.2" y="88.8">23BOOT</text>
<text x="257.1" y="86.2">2 C1N</text>
<text x="137.7" y="91.3">4</text>
<text x="137.7" y="93.8">7</text>
<text x="175.2" y="91.3">26USB_DN</text>
<text x="175.2" y="93.8">27USB_DP</text>
<text x="137.1" y="98.9">10</text>
<text x="137.1" y="101.5">15</text>
<text x="137.7" y="96.4">9</text>
<text x="175.2" y="96.4">30RXD</text>
<text x="175.2" y="98.9">31TXD</text>
<text x="257.1" y="98.9">2 C2N</text>
<text x="53.9" y="111.6">2 GND</text>
<text x="257.1" y="111.6">2 GND</text>
<text x="142.8" y="114.2">1</text>
<text x="155.5" y="114.2">2 GND</text>
<text x="53.9" y="124.3">2 GND</text>
<text x="257.1" y="124.3">2 GND</text>
<text x="142.8" y="126.9">1</text>
<text x="155.5" y="126.9">2 GND</text>
<text x="53.9" y="137">2 GND</text>
<text x="244.4" y="137">1</text>
<text x="257.1" y="137">2 GND</text>
<text x="142.8" y="139.6">1</text>
<text x="155.5" y="139.6">2 EN</text>
<text x="53.9" y="149.7">2 GND</text>
<text x="257.1" y="149.7">2 GND</text>
<text x="155.5" y="152.3">2 GND</text>
<text x="41.2" y="162.4">1</text>
<text x="53.9" y="162.4">2 GND</text>
<text x="142.8" y="165">1</text>
<text x="155.5" y="165">2 IO2</text>
<text x="257.1" y="162.4">2 GND</text>
<text x="142.8" y="177.7">1</text>
<text x="155.5" y="177.7">2 IO8</text>
<text x="74.2" y="185.3">4 USB_DN</text>
<text x="257.1" y="185.3">2 VBAT_SENSE</text>
<text x="74.2" y="187.8">5 VBUS</text>
<text x="74.2" y="190.4">6 USB_DP</text>
<text x="257.1" y="198">2 GND</text>
<text x="73.6" y="203.1">B5CC2</text>
<text x="175.8" y="201.8">7 GND</text>
<text x="34.9" y="205.6">A12</text>
<text x="73.6" y="208.1">B6USB_DP</text>
<text x="73.7" y="205.6">A6USB_DP</text>
<text x="137.7" y="204.3">2</text>
<text x="137.7" y="206.9">3</text>
<text x="175.2" y="209.4">103V3</text>
<text x="175.8" y="204.3">8 GND</text>
<text x="175.8" y="206.9">9</text>
<text x="34.9" y="210.7">B12</text>
<text x="73.6" y="213.2">B7USB_DN</text>
<text x="73.7" y="210.7">A7USB_DN</text>
<text x="73.7" y="215.8">A8</text>
<text x="175.2" y="212">11</text>
<text x="175.2" y="214.5">12IMU_INT</text>
<text x="257.1" y="210.7">2 GND</text>
<text x="73.5" y="220.8">SHGND</text>
<text x="73.6" y="218.3">B8</text>
<text x="257.1" y="223.4">2 USB_SENSE</text>
<text x="142.8" y="228.5">1</text>
<text x="155.5" y="228.5">2 SDA</text>
<text x="41.2" y="236.1">1</text>
<text x="53.9" y="236.1">2 GND</text>
<text x="257.1" y="236.1">2 GND</text>
<text x="142.8" y="241.2">1</text>
<text x="155.5" y="241.2">2 SCL</text>
<text x="41.2" y="248.8">1</text>
<text x="53.9" y="248.8">2 GND</text>
<text x="142.8" y="253.9">1</text>
<text x="155.5" y="253.9">2 GND</text>
</g>
</svg>
